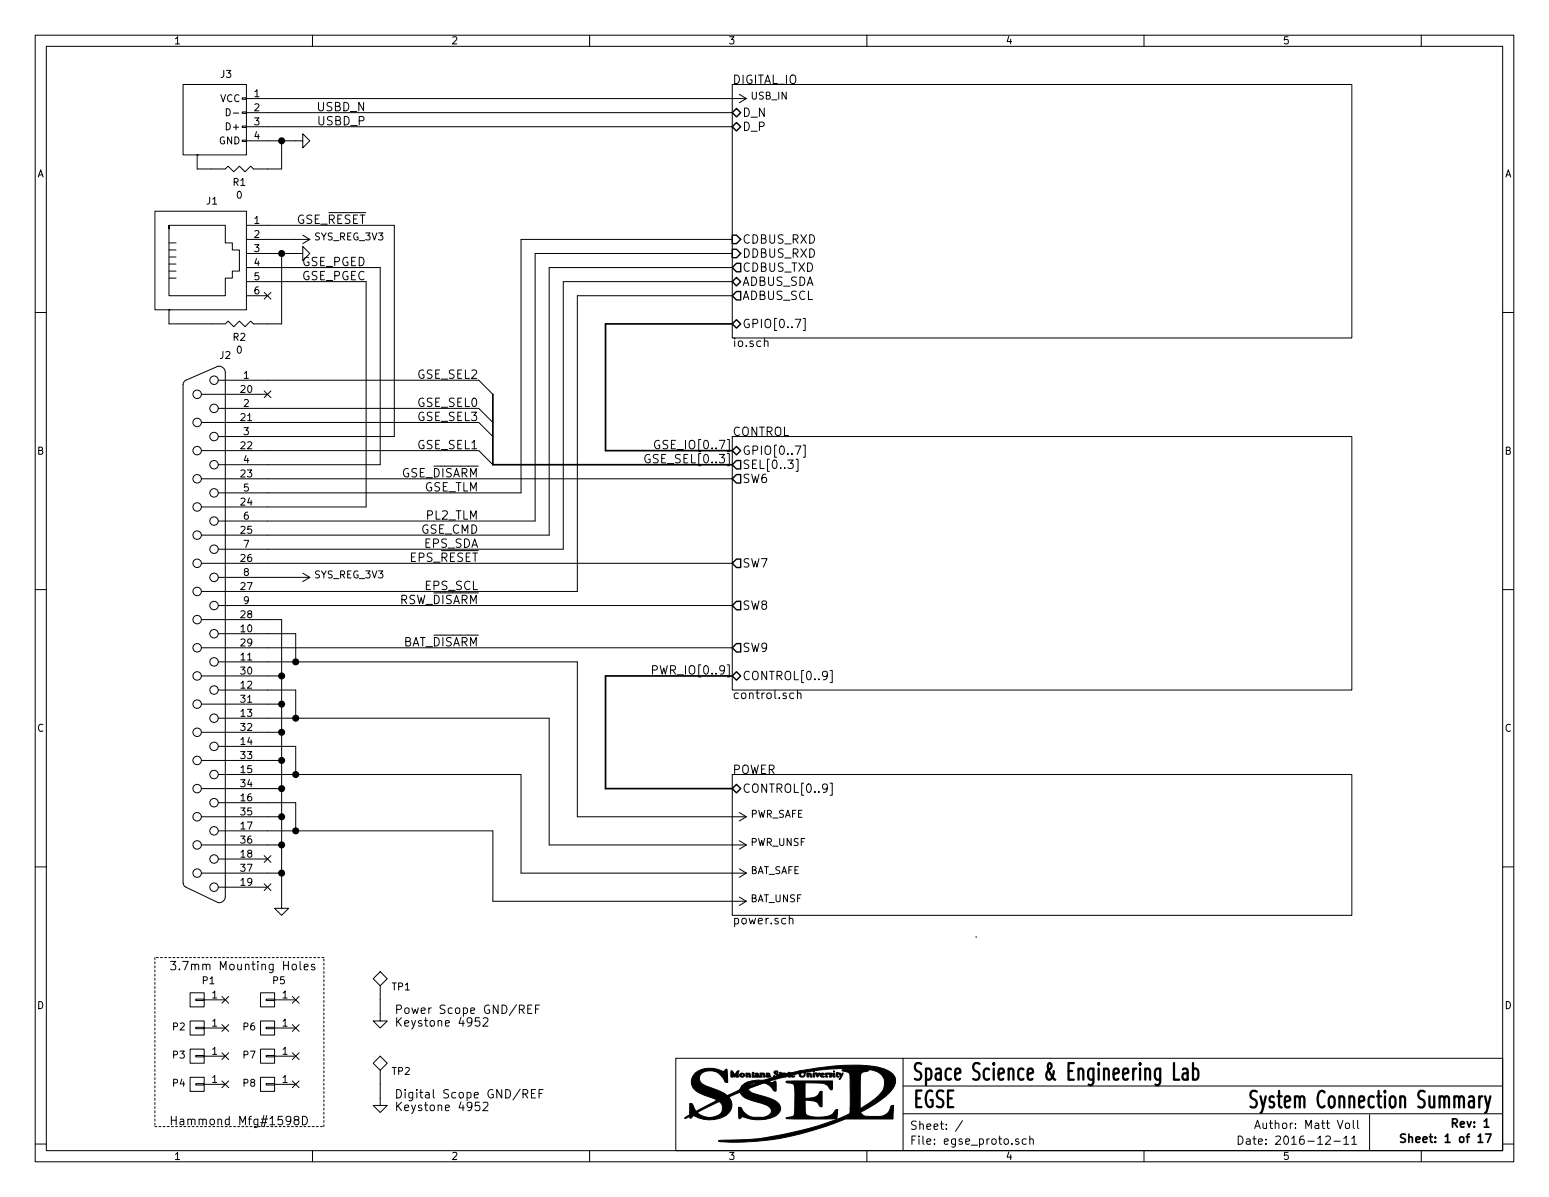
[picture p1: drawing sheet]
<svg xmlns="http://www.w3.org/2000/svg" width="279mm" height="216mm" viewBox="0 0 279 216" stroke-linecap="round" stroke-linejoin="round" font-family="sans-serif">
<g fill="none" stroke="#000" stroke-width=".18">
<path d="M6.3 6.4h266.7v203.2h-266.7zM8.4 8.4h262.6v199.1h-262.6zM33 15.2h11.4v12.7h-11.4zM40.8 19.6a.64 .64 0 0 1 .7 .6 .64 .64 0 0 1-.7 .7zM43.7 17.7h.7v.2h-.7zM44.4 17.8h90.2M56.4 6.4v2M106.3 6.4v2M132.1 15.2h111.7v45.8h-111.7zM133.3 17l1.3 .8M134.6 17.8l-1.3 .7M156.4 6.4v2"/>
<path d="M206.3 6.4v2M256.4 6.4v2M27.9 38.1h16.5v17.8h-16.5zM35.6 27.9h.1M42.1 20.4h1M43.7 20.2h.7v.2h-.7zM43.7 22.7h.7v.3h-.7zM43.7 25.3h.7v.2h-.7zM44.4 25.4h10.2v-1.3l1.3 1.3-1.3 1.3v-1.3M44.4 20.3h87.7M44.4 22.9h87.7M50.8 25.4v5.1h-5.1l-.5-.5-1 1-1-1-1 1-1.1-1-.5 .5h-5v-2.6"/>
<path d="M6.3 56.4h2.1M30.5 43.8h1.2M30.5 45.1h1.2M30.5 46.4h1.2M30.5 47.6h1.2M30.5 48.9h1.2M30.5 50.2h1.2M30.5 40.6v12.7h10.1v-3.1h1.3v-1.3h1.3v-3.8h-1.3v-1.3h-1.3v-3.2h-10.1v.7M30.5 55.9h.1M44.4 45.7h10.2v-1.2l1.3 1.2-1.3 1.3v-1.3M44.4 40.6h26.7v38.1h-31.7M44.4 48.3h24.2v35.5h-29.2"/>
<path d="M44.4 50.8h21.6v40.6h-29.7M44.4 43.2h11.5M44.4 53.3h3.9M47.7 52.7l1.2 1.2M48.9 52.7l-1.2 1.2M50.8 45.7v12.7h-5.1l-.5-.5-1 1-1-1-1 1-1.1-1-.5 .5h-10.1v-2.5M54.6 42.4l1.3 .8M55.9 43.2l-1.3 .7M132.1 43.2h-38.1v45.7h-54.6M132.1 45.7h-35.6v48.3h-57.1M132.1 48.3h-33v48.2h-62.8M132.1 50.8h-30.5v48.3h-62.2"/>
<path d="M132.1 53.3h-28v53.4h-67.8M144.9 57.4h.3v2.2h-.3M271 56.4h2M36.3 71.1h12M36.3 76.2h50.1l2.5 2.5M39.4 68.6h47l2.5 2.5M39.4 73.7h47l2.5 2.5M40.6 67.1a1.19 1.19 0 0 0-1.2-1l-5.9 2.5-.3 .3-.2 .4v90M40.6 67.1v94.7a1.11 1.11 0 0 1-1.2 1l-5.9-2.8M47.7 70.5l1.2 1.2M48.9 70.5l-1.2 1.2M118.9 79.5a.75 .75 0 0 0-.9 .5 .75 .75 0 0 0 .6 .9l.4-.1v-.5h-.3"/>
<path d="M132.1 78.7h111.7v45.8h-111.7zM137.9 61.6a.37 .37 0 0 1 .6 .1v.8M36.3 81.3h50.1l2.5 2.5M36.3 86.4h95.8M117.2 82a.71 .71 0 0 0-.9 .7 .71 .71 0 0 0 .9 .7l.1-.6h-.3M143.6 82.8h.3v2.2h-.3M144.9 80.3h.3v2.2h-.3M6.3 106.3h2.1M36.3 111.8h14.5v52h1.3l-1.3 1.3-1.3-1.3h1.3M36.3 101.6h95.8M36.3 116.8h95.8M39.4 104.1h16.5"/>
<path d="M39.4 109.2h92.7M39.4 114.3h13.9v5.1M39.4 119.4h64.7v27.9h30.5M54.6 103.4l1.3 .7M55.9 104.1l-1.3 .8M271 106.3h2M36.3 121.9h14.5M36.3 127h14.5M36.3 132.1h14.5M36.3 137.2h14.5M39.4 124.5h13.9v5M39.4 129.5h59.7v22.9h35.5"/>
<path d="M39.4 134.6h13.9v5.1M39.4 139.7h54.6v17.8h40.6M117.7 120.9l.7-.1 .2-.2-.1-.4-.2-.1h-.6v1.5M132.1 139.7h111.7v25.4h-111.7zM143.2 125.1l-.5-.1-.3 .3v.4l.2 .2h.6M143.8 125.1l.2-.1 .4 .1 .1 .9M143.8 124.5v1.5M149.7 120.9h.4v2.2h-.4M6.3 156.4h2.1M33 159.3l.1 .4 .4 .3M36.3 142.2h14.5M36.3 147.3h14.5"/>
<path d="M36.3 152.4h14.5M36.3 157.5h14.5M39.4 144.8h13.9v5.1M39.4 149.9h49.5v12.7h45.7M39.4 154.9h8.9M47.7 154.3l1.2 1.2M47.7 159.4l1.2 1.2M48.9 154.3l-1.2 1.2M48.9 159.4l-1.2 1.2M133.3 156.7l1.3 .8M133.3 151.6l1.3 .8M133.3 146.6l1.3 .7"/>
<path d="M134.6 157.5l-1.3 .7M134.6 152.4l-1.3 .8M134.6 147.3l-1.3 .8M149.7 141.2h.4v2.2h-.4M271 156.4h2M34.3 179.1h2.5v2.5h-2.5zM39.4 160h8.9M40 179.7l1.2 1.2M41.2 179.7l-1.2 1.2M47 179.1h2.5v2.5h-2.5zM52.7 179.7l1.2 1.2M52.8 174l.2-.1 .4 .1 .1 .6-.2 .3h-.3l-.2-.1z"/>
<path d="M53.9 179.7l-1.2 1.2M54.1 173.4v1.3l.3 .2M54.9 174.4l.7-.1-.1-.3-.4-.1-.2 .2v.8h.6M56.7 174a.37 .37 0 0 0-.5 .1v.2l.6 .3-.2 .3h-.4M67.3 176.5l1.3-1.2 1.2 1.2-1.2 1.3zM68.6 177.8v6.4h1.2l-1.2 1.2-1.3-1.2h1.3M133.3 161.8l1.3 .8M134.6 162.6l-1.3 .7M142.4 165.8l.2-.2 .4 .1v.9M142.4 165.1v1.5M176 169h.1M34.3 184.2h2.5v2.5h-2.5z"/>
<path d="M34.3 189.2h2.5v2.6h-2.5zM34.3 194.3h2.5v2.6h-2.5zM35.3 180.2h1.5v.3h-1.5zM35.3 185.3h1.5v.2h-1.5zM35.3 190.4h1.5v.2h-1.5zM35.3 195.5h1.5v.2h-1.5zM36.8 180.3h3.8M36.8 185.4h3.8M36.8 190.5h3.8M36.8 195.6h3.8M40 184.8l1.2 1.2M40 189.9l1.2 1.2"/>
<path d="M40 195l1.2 1.2M41.2 184.8l-1.2 1.2M41.2 189.9l-1.2 1.2M41.2 195l-1.2 1.2M47 184.2h2.5v2.5h-2.5zM47 189.2h2.5v2.6h-2.5zM47 194.3h2.5v2.6h-2.5zM48 180.2h1.5v.3h-1.5zM48 185.3h1.5v.2h-1.5zM48 190.4h1.5v.2h-1.5zM48 195.5h1.5v.2h-1.5zM49.5 180.3h3.8"/>
<path d="M49.5 185.4h3.8M49.5 190.5h3.8M49.5 195.6h3.8M52.7 184.8l1.2 1.2M52.7 189.9l1.2 1.2M52.7 195l1.2 1.2M53.9 184.8l-1.2 1.2M53.9 189.9l-1.2 1.2M53.9 195l-1.2 1.2M68.6 190.5l1.2 1.3-1.2 1.2-1.3-1.2zM68.6 193v6.4h1.2l-1.2 1.3-1.3-1.3h1.3M86.5 183.6h-.7l-.1 .7 .2-.1h.5l.2 .2-.1 .5-.2 .2-.6-.2"/>
<path d="M86.5 198.8h-.7l-.1 .7 .2-.1h.5l.2 .3-.1 .5-.2 .1-.6-.1M87.1 183.7l.6-.1 .3 .1v.3v.2l-.9 .9h.9M87.1 198.9l.6-.1 .3 .1v.3v.2l-.9 .9h.9M94.3 197.3l.8-.1 .1-.2-.1-.4-.2-.1h-.6v1.5M94.7 197.3l.5 .7M95.2 182h.5M95.9 197.2h.5M95.9 181.3h-.7v1.5h.7M96.6 196.5h-.7v1.5h.7M96.6 182h.5M97.2 197.2h.5M97.3 181.3h-.7v1.5"/>
<path d="M98 196.5h-.8v1.5M121.9 190.9h149.1v16.6h-149.1zM162.9 195.9h108M162.9 190.9v16.6M6.3 206.3h2.1M53.3 202l-.3-.3 .1-.2 .2-.2 .5 .2 .1 .2-.1 .2-.5 .1-.3 .3 .1 .4 .2 .2 .5-.1 .1-.2-.1-.5-.2-.1M54.6 201.3a.77 .77 0 0 1 .9 .8 .77 .77 0 0 1-.9 .8zM56.4 207.5v2.1M106.3 207.5v2.1M156.4 207.5v2.1M162.9 200.9h108M173.6 202.1l-1.3 2"/>
<path d="M183.7 205.5l-.3-.1-.2 .2v.2l.5 .2v.3h-.5M185.1 205.5l-.4-.1-.3 .3 .1 .6 .2 .1 .4-.1M185.8 205.5l.2-.1 .3 .1 .1 .9M185.8 204.9v1.5M206.3 207.5v2.1M223.3 204.9a.76 .76 0 0 1 .9 .8 .76 .76 0 0 1-.9 .7zM224.8 205.5h.6l.1 .9M225.5 205.8h-.5l-.2 .2 .2 .4 .5-.1M226 205.4h.6M226.2 204.9v1.3l.4 .2M226.3 203.6l.5-1.5 .5 1.5M226.5 203.1h.7"/>
<path d="M227 205.9l.7-.1-.1-.3-.4-.1-.2 .2 .1 .7h.5M227.8 202.6v.8a.37 .37 0 0 0 .6 0M244.9 202.1v1.3l.2 .2M247 201v6.5M256.4 207.5v2.1M271 206.3h2M273 209.6h.1"/>
<circle cx="35.6" cy="71.1" r=".76"/>
<circle cx="35.6" cy="76.2" r=".76"/>
<circle cx="38.6" cy="73.7" r=".76"/>
<circle cx="38.6" cy="68.6" r=".76"/>
<circle cx="38.6" cy="78.7" r=".76"/>
<circle cx="35.6" cy="86.4" r=".76"/>
<circle cx="35.6" cy="81.3" r=".76"/>
<circle cx="35.6" cy="91.4" r=".76"/>
<circle cx="35.6" cy="96.5" r=".76"/>
<circle cx="38.6" cy="88.9" r=".76"/>
<circle cx="38.6" cy="99.1" r=".76"/>
<circle cx="38.6" cy="83.8" r=".76"/>
<circle cx="38.6" cy="94" r=".76"/>
<circle cx="35.6" cy="111.8" r=".76"/>
<circle cx="35.6" cy="106.7" r=".76"/>
<circle cx="35.6" cy="101.6" r=".76"/>
<circle cx="35.6" cy="116.8" r=".76"/>
<circle cx="38.6" cy="119.4" r=".76"/>
<circle cx="38.6" cy="104.1" r=".76"/>
<circle cx="38.6" cy="114.3" r=".76"/>
<circle cx="38.6" cy="109.2" r=".76"/>
<circle cx="35.6" cy="137.2" r=".76"/>
<circle cx="35.6" cy="132.1" r=".76"/>
<circle cx="35.6" cy="121.9" r=".76"/>
<circle cx="35.6" cy="127" r=".76"/>
<circle cx="38.6" cy="139.7" r=".76"/>
<circle cx="38.6" cy="124.5" r=".76"/>
<circle cx="38.6" cy="134.6" r=".76"/>
<circle cx="38.6" cy="129.5" r=".76"/>
<circle cx="35.6" cy="152.4" r=".76"/>
<circle cx="35.6" cy="142.2" r=".76"/>
<circle cx="35.6" cy="147.3" r=".76"/>
<circle cx="35.6" cy="157.5" r=".76"/>
<circle cx="38.6" cy="149.9" r=".76"/>
<circle cx="38.6" cy="144.8" r=".76"/>
<circle cx="38.6" cy="154.9" r=".76"/>
<circle cx="38.6" cy="160" r=".76"/>
</g>
<path d="M132.1 58.4h-22.9v22.9h22.9M88.9 71.1v12.7h43.2M132.1 121.9h-22.9v20.3h22.9M253.5 204.6l-.6-.1-.3 .3 .1 .3 .7 .4v.4l-.2 .1h-.6M254.1 205.2l.2-.1h.4l.1 .9M254.1 204.5v1.5M262 202.6l.7-.1 .2-.2-.1-.3-.2-.2h-.6v1.5" fill="none" stroke="#000" stroke-width=".3"/>
<path d="M226.7 196.9l-.3-.2h-.5a.86 .86 0 0 0-.3 1 .86 .86 0 0 0 .7 .6 .84 .84 0 0 1 0 1.4h-.5l-.2-.1M227.4 197.7l.4 2M228.3 197.7l-.7 2.8-.2 .2" fill="none" stroke="#000" stroke-width=".41"/>
<g fill="#000" stroke="#000" stroke-width=".18">
<path d="M131.9 193.1l.2 .1 .4 .7 .4-.7 .2-.1 .2 .1a.84 .84 0 0 0 0 1h-.6l.2-.2-.1-.4-.3 .7-.4-.7 .1 .7-.3-.1zM133.5 193.6a.52 .52 0 0 1 .8 .4 .46 .46 0 0 1-.5 .3 .46 .46 0 0 1-.4-.5h.3v.3h.3v-.4l-.1-.1-.2 .2h-.3zM134.5 193.5a.68 .68 0 0 1 1 .8h-.4l-.1-.7-.2 .7h-.2zM135.7 193.4h.1l.2 .2v.6l.6-.1v-.1h-.4l.4-.4-.4 .1a.4 .4 0 0 1 .5-.1 .4 .4 0 0 1 .2 .5l.2 .1v-.7a.72 .72 0 0 1 .8 .2l.1 .6h-.3l-.1-.7-.2 .2 .1 .5h-1.8zM138.2 193.6a.51 .51 0 0 1 .6 0 .51 .51 0 0 1 .2 .5v.1l-.3 .1-.5-.1v-.2l.4 .1v-.1h-.4l.4-.2v-.2l-.3 .2zM145.5 193.5a.71 .71 0 0 1 1 .8h-.3l-.2-.7-.1 .6-.3 .1zM146.7 193.5a.44 .44 0 0 1 .1 .8l-.1-.1zM147 193.5h.4l.1 .4 .2-.3h.2l-.4 .7zM147.9 193.8l.5-.2-.4 .1a.42 .42 0 0 1 .7 0v.1l-.5 .2 .2 .2 .3-.1-.2 .2a.45 .45 0 0 1-.6-.5zM148.9 193.6h1.1l.1 .2-.3-.2 .3 .3v.2l-.5 .2v-.2h.3l-.5-.4-.3 .2 .2 .4h-.4zM141.8 195.1l1.2-.1h7.2l-.1 1.5h-.3a2.08 2.08 0 0 0-2.3-1.1l-2.3-.1v2.8a2.89 2.89 0 0 0 2.5-.8 .49 .49 0 0 1 .6-.5v2.8a.44 .44 0 0 1-.6-.4 1.21 1.21 0 0 0-1.1-.6l-1.4-.2v1.7a.92 .92 0 0 0 .9 1.2 5.7 5.7 0 0 0 4.1-.4l.3-.4a.51 .51 0 0 1 .6-.4l-.1 1.7h-7.8l-1.4-.1 .2-.2 .6-.1a.65 .65 0 0 0 .7-.8l.1-1.4a10.7 10.7 0 0 0-.2-3.6l-.6-.2-.7-.1zM150.3 193.5l.2 .1 .1 .7-.3-.1z"/>
<path d="M150.4 193.1l.1 .2h-.2zM150.9 193.4h.2a.58 .58 0 0 1 .7 .6l.1-.4 .2-.1-.5 1.1h-.3a.54 .54 0 0 0 .3-.5 .54 .54 0 0 0-.4-.4l-.1 .2 .2 .3-.2 .1a.57 .57 0 0 1-.2-.9zM125.4 193.6a4.8 4.8 0 0 1 5.1-.3l.6-.5 .2 2.4a.48 .48 0 0 1-.7-.4 2.7 2.7 0 0 0-4.1-1.2 1.38 1.38 0 0 0 .9 2.3l2.6 1 1.2 .7 1.1-.5a2.12 2.12 0 0 0 1.5-1.2h1.3l1.6-.7a2.24 2.24 0 0 0-1.7 .7h-1.2l.1-.1a5.2 5.2 0 0 1 3.5-1l1.9-.5 .3-.3 .2 .1h.3l-.4-.5-.1-.2 .2-.2h.4l.1 .1v.2l-.2-.2h-.3l.7 .7 .1-.2 .4 .1 .6-.1-.6-.1-.4 .1 .1-.4 1.1 .3 .5-.3a2.14 2.14 0 0 0 1.7-.2l1.2-.2a37.2 37.2 0 0 1 13.3-.5 4.2 4.2 0 0 1 2.9 1.8 2.19 2.19 0 0 1-.5 2.2 19.5 19.5 0 0 1-5.6 4.1l-.1 .1a1.56 1.56 0 0 0 1.8 .7h.6a2.7 2.7 0 0 0 2.7-.9l.5-1 .4-.1-.1 2.4h-8.6a49.2 49.2 0 0 1-22.8 4.1l-.1-.2h.5a57.1 57.1 0 0 0 23.1-4.8l.1-.9h1.8l.9-.5a7.9 7.9 0 0 0 3.4-3.3 2.36 2.36 0 0 0-2.3-3.2h-.4l-.1 .2-.4 .1a1.01 1.01 0 0 0-1 1.4l-.1 5.3h-1.8v-5a1.88 1.88 0 0 0-.2-1.5l-1.1-.3-.1-.2 3.9-.2a41.2 41.2 0 0 0-8.9 .4l-.1 .2-.4-.2-1.1 .2-.1 .6a.57 .57 0 0 1-.6 .3 .57 .57 0 0 1-.5-.5h.3l.2 .3h.4l.1-.5-.1-.1h-.3l-.3 .3-.6-.2-.9 .4a.26 .26 0 0 0 .5 .1l-.3 .2h-.3l-.4-.3v.1l.2 .1-.1 .1-.5-.2-.1 .1-2 .5-1.2 .4a.79 .79 0 0 0 1.2-.1l.1 .5v1.2l-.4 .1a2.32 2.32 0 0 0-1.9-1.4l-2.7 1a1.85 1.85 0 0 0 1.6 1 8.1 8.1 0 0 1 3.9 1.7 1.34 1.34 0 0 1-.4 2.1 7.3 7.3 0 0 1-6.2 .2l-.6 .4-.1-2.1a.41 .41 0 0 1 .6 .3 2.74 2.74 0 0 0 3 1.5 2.1 2.1 0 0 0 2.4-1.1 2.02 2.02 0 0 0-1.8-1.4 8 8 0 0 1-3.6-1.4l-.3-.6h-.1l-1.9 .9 .2 .3a2.19 2.19 0 0 1-1.1 3.2 5.9 5.9 0 0 1-5.5-.2l-.4 .5h-.2l-.1-.3-.9 .3 .9-.6v-.4h1.4a3 3 0 0 0 4.4-.2 1.27 1.27 0 0 0-.6-1.8l-3.8 2h-1.4v-1.7l.5 .1 .7 1.3 2.6-1.4a1.27 1.27 0 0 0 1-.6l-.4-.2a7.5 7.5 0 0 1-3.8-2.1 2.05 2.05 0 0 1 .4-2.5z"/>
</g>
<g fill="none" stroke="#000" stroke-width=".25">
<path d="M132.8 19.6l.8 .7-.8 .8-.7-.8zM132.1 22.9l.7-.8 .8 .8-.8 .7zM132.1 42.4h.7l.8 .8-.8 .7h-.7zM132.1 45h.7l.8 .7-.8 .8h-.7zM132.8 50l.8 .8-.8 .8-.7-.8zM132.8 47.5h.8v1.5h-.8l-.7-.7zM132.8 52.6h.8v1.5h-.8l-.7-.8zM132.8 57.7l.8 .7-.8 .8-.7-.8zM132.8 80.5l.8 .8-.8 .7-.7-.7zM132.8 83.1h.8v1.5h-.8l-.7-.8zM132.8 85.6h.8v1.5h-.8l-.7-.7zM132.8 100.8h.8v1.6h-.8l-.7-.8z"/>
<path d="M132.8 108.5h.8v1.5h-.8l-.7-.8zM132.8 116.1h.8v1.5h-.8l-.7-.8zM132.8 121.2l.8 .7-.8 .8-.7-.8zM132.1 142.2l.7-.7 .8 .7-.8 .8z"/>
</g>
<g fill="#000" stroke="#000" stroke-width=".25">
<circle cx="50.8" cy="25.4" r=".51"/>
<circle cx="50.8" cy="45.7" r=".51"/>
<circle cx="53.3" cy="119.4" r=".51"/>
<circle cx="50.8" cy="127" r=".51"/>
<circle cx="50.8" cy="121.9" r=".51"/>
<circle cx="50.8" cy="132.1" r=".51"/>
<circle cx="50.8" cy="137.2" r=".51"/>
<circle cx="53.3" cy="129.5" r=".51"/>
<circle cx="53.3" cy="139.7" r=".51"/>
<circle cx="50.8" cy="157.5" r=".51"/>
<circle cx="50.8" cy="152.4" r=".51"/>
<circle cx="50.8" cy="147.3" r=".51"/>
<circle cx="50.8" cy="142.2" r=".51"/>
<circle cx="53.3" cy="149.9" r=".51"/>
</g>
<path d="M27.9 172.7v30.5M58.4 172.7h-30.5M27.9 203.2h30.5M58.4 203.2v-30.5" fill="none" stroke="#000" stroke-width=".18" stroke-dasharray=".3 .4"/>
<g font-size="4.2">
<text x="164.4" y="194.9">Space Science &amp; Engineering Lab</text>
<text x="164.5" y="199.8">EGSE</text>
<text x="229.8" y="199.9">System Connectio</text>
</g>
<g font-size="2.1">
<text x="132.1" y="15.1">DIGITAL_IO</text>
<text x="57.3" y="20.1">USBD_N</text>
<text x="57.4" y="22.6">USBD_P</text>
<text x="133.9" y="21.1">D_N</text>
<text x="133.9" y="23.6">D_P</text>
<text x="53.3" y="40.4">GSE_RESET</text>
<text x="133.9" y="43.9">CDBUS_RXD</text>
<text x="133.9" y="46.5">DDBUS_RXD</text>
<text x="54.4" y="50.5">GSE_PGEC</text>
<text x="54.4" y="48">GSE_PGED</text>
<text x="133.9" y="51.6">ADBUS_SDA</text>
<text x="133.9" y="49">CDBUS_TXD</text>
<text x="133.9" y="54.1">ADBUS_SCL</text>
<text x="133.9" y="59.2">GPIO[0..7]</text>
<text x="132.1" y="62.6">io.sch</text>
<text x="75.4" y="68.3">GSE_SEL2</text>
<text x="75.4" y="73.4">GSE_SEL0</text>
<text x="75.4" y="75.9">GSE_SEL3</text>
<text x="75.4" y="81">GSE_SEL1</text>
<text x="117.3" y="83.6">GSE_SEL[0..3]</text>
<text x="119.2" y="81">GSE_IO[0..7]</text>
<text x="132.1" y="78.6">CONTROL</text>
<text x="133.9" y="82">GPIO[0..7]</text>
<text x="72.3" y="86.1">GSE_DISARM</text>
<text x="76.3" y="88.6">GSE_TLM</text>
<text x="133.9" y="84.6">SEL[0..3]</text>
<text x="133.9" y="87.1">SW6</text>
<text x="76.9" y="93.7">PL2_TLM</text>
<text x="73.9" y="101.3">EPS_RESET</text>
<text x="75.9" y="96.3">GSE_CMD</text>
<text x="76.5" y="98.8">EPS_SDA</text>
<text x="76.7" y="106.4">EPS_SCL</text>
<text x="133.9" y="102.4">SW7</text>
<text x="71.9" y="109">RSW_DISARM</text>
<text x="133.9" y="110">SW8</text>
<text x="72.4" y="116.6">BAT_DISARM</text>
<text x="133.9" y="117.6">SW9</text>
<text x="118.7" y="121.7">PWR_IO[0..9]</text>
<text x="133.9" y="122.7">CONTROL[0..9]</text>
<text x="132.1" y="126.1">control.sch</text>
<text x="132.1" y="139.6">POWER</text>
<text x="133.9" y="143">CONTROL[0..9]</text>
<text x="132.1" y="166.7">power.sch</text>
<text x="30.5" y="175">3.7mm Mounting Holes</text>
<text x="71.1" y="182.9">Power Scope GND/REF</text>
<text x="71.1" y="185.2">Keystone 4952</text>
<text x="30.5" y="202.9">Hammond Mfg#1598D</text>
<text x="71.1" y="198.1">Digital Scope GND/REF</text>
<text x="71.1" y="200.4">Keystone 4952</text>
<text x="164.1" y="203.8">Sheet: /</text>
<text x="228.6" y="203.6">Author: Matt Voll</text>
<text x="262.8" y="203.4">Rev: 1</text>
<text x="164.1" y="206.5">File: egse_proto.sch</text>
<text x="228.6" y="206.5">Date: 2016-12-11</text>
<text x="255.8" y="206.1">Sheet: 1 of 17</text>
</g>
<g font-size="1.8">
<text x="31.3" y="8">1</text>
<text x="81.4" y="8">2</text>
<text x="131.3" y="8">3</text>
<text x="181.4" y="8">4</text>
<text x="231.3" y="8">5</text>
<text x="39.8" y="14">J3</text>
<text x="45.9" y="17.5">1</text>
<text x="135.5" y="18">USB_IN</text>
<text x="39.7" y="18.4">VCC</text>
<text x="41.1" y="23.5">D+</text>
<text x="45.9" y="20.1">2</text>
<text x="45.9" y="22.6">3</text>
<text x="39.5" y="26">GND</text>
<text x="45.9" y="25.1">4</text>
<text x="6.7" y="32">A</text>
<text x="42.1" y="33.5">R1</text>
<text x="42.7" y="35.8">0</text>
<text x="271.4" y="32">A</text>
<text x="37.3" y="36.9">J1</text>
<text x="45.9" y="40.4">1</text>
<text x="45.9" y="42.9">2</text>
<text x="45.9" y="45.5">3</text>
<text x="56.7" y="43.4">SYS_REG_3V3</text>
<text x="45.9" y="48">4</text>
<text x="45.9" y="50.5">5</text>
<text x="45.9" y="53.1">6</text>
<text x="39.7" y="64.7">J2</text>
<text x="42.1" y="61.5">R2</text>
<text x="42.7" y="63.8">0</text>
<text x="43.5" y="70.9">20</text>
<text x="44" y="68.3">1</text>
<text x="43.5" y="75.9">21</text>
<text x="44" y="73.4">2</text>
<text x="6.7" y="82">B</text>
<text x="43.5" y="81">22</text>
<text x="44" y="78.5">3</text>
<text x="44" y="83.6">4</text>
<text x="271.4" y="82">B</text>
<text x="43.5" y="86.1">23</text>
<text x="44" y="88.6">5</text>
<text x="43.5" y="91.2">24</text>
<text x="44" y="93.7">6</text>
<text x="43.5" y="96.3">25</text>
<text x="43.5" y="101.3">26</text>
<text x="44" y="98.8">7</text>
<text x="43.5" y="106.4">27</text>
<text x="44" y="103.9">8</text>
<text x="56.7" y="104.3">SYS_REG_3V3</text>
<text x="43.5" y="111.5">28</text>
<text x="44" y="109">9</text>
<text x="43.5" y="114">10</text>
<text x="43.5" y="119.1">11</text>
<text x="43.5" y="116.6">29</text>
<text x="43.5" y="121.7">30</text>
<text x="43.5" y="124.2">12</text>
<text x="6.7" y="132">C</text>
<text x="43.5" y="126.7">31</text>
<text x="43.5" y="131.8">32</text>
<text x="43.5" y="129.3">13</text>
<text x="271.4" y="132">C</text>
<text x="43.5" y="136.9">33</text>
<text x="43.5" y="134.4">14</text>
<text x="43.5" y="142">34</text>
<text x="43.5" y="139.4">15</text>
<text x="43.5" y="147.1">35</text>
<text x="43.5" y="144.5">16</text>
<text x="43.5" y="149.6">17</text>
<text x="135.3" y="147.5">PWR_SAFE</text>
<text x="43.5" y="152.1">36</text>
<text x="43.5" y="154.7">18</text>
<text x="135.4" y="152.6">PWR_UNSF</text>
<text x="43.5" y="157.2">37</text>
<text x="43.5" y="159.8">19</text>
<text x="135.2" y="157.7">BAT_SAFE</text>
<text x="135.3" y="162.7">BAT_UNSF</text>
<text x="36.6" y="177.5">P1</text>
<text x="49.3" y="177.5">P5</text>
<text x="70.7" y="178.6">TP1</text>
<text x="6.7" y="182">D</text>
<text x="31.2" y="185.9">P2</text>
<text x="38.3" y="180.1">1</text>
<text x="38.3" y="185.2">1</text>
<text x="43.9" y="185.9">P6</text>
<text x="51" y="180.1">1</text>
<text x="51" y="185.2">1</text>
<text x="271.4" y="182">D</text>
<text x="31.2" y="190.9">P3</text>
<text x="38.3" y="190.2">1</text>
<text x="43.9" y="190.9">P7</text>
<text x="51" y="190.2">1</text>
<text x="31.2" y="196">P4</text>
<text x="38.3" y="195.3">1</text>
<text x="43.9" y="196">P8</text>
<text x="51" y="195.3">1</text>
<text x="70.7" y="193.9">TP2</text>
<text x="31.3" y="209.2">1</text>
<text x="81.4" y="209.2">2</text>
<text x="131.3" y="209.2">3</text>
<text x="181.4" y="209.2">4</text>
<text x="231.3" y="209.2">5</text>
</g>
</svg>
